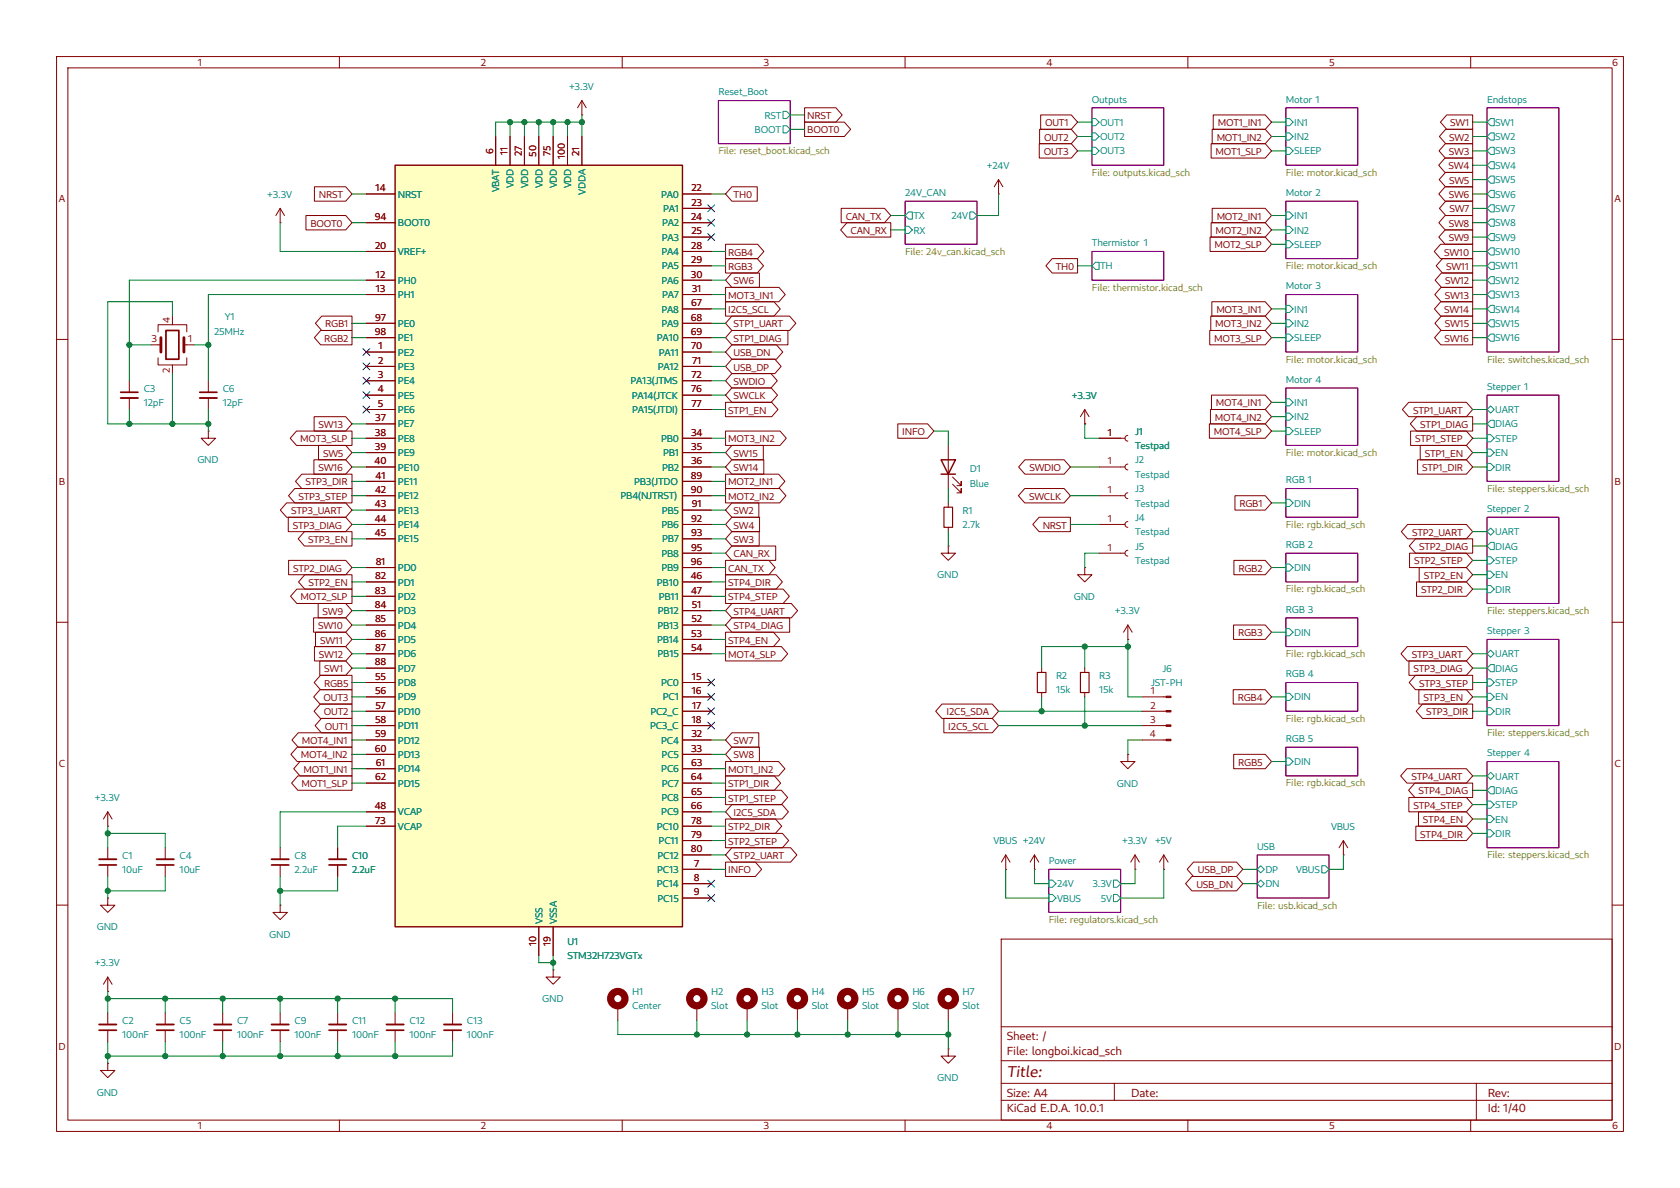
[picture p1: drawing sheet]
<svg xmlns="http://www.w3.org/2000/svg" width="297mm" height="210mm" viewBox="0 0 297 210" stroke-linecap="round" stroke-linejoin="round" font-family="sans-serif">
<g fill="none" stroke="#840000" stroke-width=".18">
<path d="M10 10h277v190h-277zM12 12h273v186h-273zM60 10v2M102.9 17.8l-.8 1.3M102.9 17.8l.7 1.3M102.9 17.8v2.5M110 10v2M160 10v2M210 10v2M260 10v2M49.5 39.4h.1M49.5 36.8v2.6"/>
<path d="M49.5 36.8l-.7 1.3M49.5 36.8l.8 1.3M102.9 20.3h.1M176.5 34.3h.1M176.5 31.8l-.7 1.2M176.5 31.8l.8 1.2M176.5 31.8v2.5M27.9 58.7v-1.3h5.1v1.3M30.5 55.9v1.5M10 60h2M22.9 67.3v2M22.9 70.4v2"/>
<path d="M26.7 61h1.7M27.9 63.2v1.3h5.1v-1.3M30.5 64.5v1.5M32.5 61h1.8M36.8 76.2v1.3h1.3l-1.3 1.2-1.2-1.2h1.2M36.8 76.2h.1M36.8 67.3v2M36.8 70.4v2M191.8 74.9h.1M191.8 72.4l-.8 1.3M191.8 72.4l.7 1.3M191.8 72.4v2.5"/>
<path d="M285 60h2M167.6 96.5v1.3h1.3l-1.3 1.3-1.2-1.3h1.2M167.6 96.5h.1M10 110h2M184.1 118.1v.8M285 110h2M184.1 122.4v.8M199.4 133.4v1.2h1.3l-1.3 1.3-1.3-1.3h1.3M199.4 133.4h.1M19 158.8v1.2h1.3l-1.3 1.3-1.2-1.3h1.2M19 158.8h.1M19 146.1h.1"/>
<path d="M19 143.5v2.6M19 149.9v2M19 152.9v2M19 143.5l-.7 1.3M19 143.5l.8 1.3M29.2 149.9v2M29.2 152.9v2M49.5 149.9v2M49.5 152.9v2M59.7 149.9v2M59.7 152.9v2M177.8 153.7h.1"/>
<path d="M177.8 151.1l-.8 1.3M177.8 151.1l.8 1.3M177.8 151.1v2.6M200.7 153.7h.1M200.7 151.1l-.8 1.3M200.7 151.1l.7 1.3M200.7 151.1v2.6M205.7 153.7h.1M205.7 151.1l-.7 1.3M205.7 151.1l.8 1.3M205.7 151.1v2.6M237.5 151.1h.1"/>
<path d="M237.5 148.6l-.8 1.3M237.5 148.6l.8 1.3M237.5 148.6v2.5M10 160h2M19 175.3h.1M19 172.7v2.6M19 179.1v2M19 172.7l-.7 1.3M19 172.7l.8 1.3M29.2 179.1v2M39.4 179.1v2M49.5 160v1.3h1.3l-1.3 1.3-1.2-1.3h1.2"/>
<path d="M49.5 160h.1M49.5 179.1v2M59.7 179.1v2M69.8 179.1v2M80 179.1v2M97.8 171.5v1.2h1.3l-1.3 1.3-1.3-1.3h1.3M97.8 171.5h.1M109.2 177.8v2.5M123.2 177.8v2.5M132.1 177.8v2.5M141 177.8v2.5M149.9 177.8v2.5"/>
<path d="M158.7 177.8v2.5M167.6 177.8v2.5M177 166h108v32h-108zM285 160h2M19 188v1.2h1.3l-1.3 1.3-1.2-1.3h1.2M19 188h.1M19 182.1v2.1M29.2 182.1v2.1M39.4 182.1v2.1M49.5 182.1v2.1M59.7 182.1v2.1M60 198v2"/>
<path d="M69.8 182.1v2.1M80 182.1v2.1M110 198v2M160 198v2M167.6 185.4v1.3h1.3l-1.3 1.3-1.2-1.3h1.2M167.6 185.4h.1M177 194.5h108M177 191.5h108M177 187.5h108M177 181.5h108M197 191.5v3M210 198v2"/>
<path d="M260 198v2M261 191.5v6.5"/>
</g>
<g fill="none" stroke="#840084" stroke-width=".18">
<path d="M127 17.8h12.7v7.6h-12.7zM193 19.1h12.7v10.1h-12.7zM227.3 19.1h12.7v10.1h-12.7zM262.9 19.1h12.7v43.1h-12.7zM160 35.6h12.7v7.6h-12.7zM227.3 35.6h12.7v10.1h-12.7zM193 44.5h12.7v5h-12.7zM227.3 52.1h12.7v10.1h-12.7zM227.3 68.6h12.7v10.1h-12.7zM262.9 69.9h12.7v15.2h-12.7zM227.3 86.4h12.7v5h-12.7zM227.3 97.8h12.7v5.1h-12.7z"/>
<path d="M262.9 91.4h12.7v15.3h-12.7zM227.3 109.2h12.7v5.1h-12.7zM262.9 113h12.7v15.3h-12.7zM227.3 120.7h12.7v5h-12.7zM227.3 132.1h12.7v5.1h-12.7zM262.9 134.6h12.7v15.3h-12.7zM185.4 153.7h12.7v7.6h-12.7zM222.2 151.1h12.7v7.7h-12.7z"/>
</g>
<g fill="none" stroke="#008484" stroke-width=".18">
<path d="M138.4 19.7h.7l.6 .6-.6 .7h-.7zM138.4 22.2h.7l.6 .7-.6 .6h-.7zM160.7 37.5h.6v1.2h-.6l-.7-.6zM171.4 37.5h.7l.6 .6-.6 .6h-.7zM193 21h.7l.6 .6-.6 .6h-.7zM193 23.5h.7l.6 .6-.6 .7h-.7zM193 26h.7l.6 .7-.6 .6h-.7zM227.3 37.5h.7l.6 .6-.6 .6h-.7zM227.3 21h.7l.6 .6-.6 .6h-.7zM227.3 23.5h.7l.6 .6-.6 .7h-.7zM227.3 26h.7l.6 .7-.6 .6h-.7zM263.5 21h.7v1.2h-.7l-.6-.6z"/>
<path d="M263.5 31.1h.7v1.3h-.7l-.6-.6zM263.5 28.6h.7v1.2h-.7l-.6-.6zM263.5 33.7h.7v1.2h-.7l-.6-.6zM263.5 38.7h.7v1.3h-.7l-.6-.6zM263.5 36.2h.7v1.3h-.7l-.6-.7zM263.5 23.5h.7v1.3h-.7l-.6-.7zM263.5 26h.7v1.3h-.7l-.6-.6zM160 40h.7l.6 .6-.6 .7h-.7zM193.7 46.4h.6v1.2h-.6l-.7-.6zM227.3 40h.7l.6 .6-.6 .7h-.7zM227.3 42.5h.7l.6 .7-.6 .6h-.7zM227.3 54h.7l.6 .6-.6 .6h-.7z"/>
<path d="M227.3 56.5h.7l.6 .7-.6 .6h-.7zM227.3 59.1h.7l.6 .6-.6 .6h-.7zM263.5 46.4h.7v1.2h-.7l-.6-.6zM263.5 43.8h.7v1.3h-.7l-.6-.6zM263.5 48.9h.7v1.3h-.7l-.6-.7zM263.5 41.3h.7v1.2h-.7l-.6-.6zM263.5 54h.7v1.2h-.7l-.6-.6zM263.5 56.5h.7v1.3h-.7l-.6-.6zM263.5 51.4h.7v1.3h-.7l-.6-.6zM263.5 59.1h.7v1.2h-.7l-.6-.6zM227.3 70.5h.7l.6 .6-.6 .7h-.7zM227.3 73h.7l.6 .7-.6 .6h-.7z"/>
<path d="M227.3 75.6h.7l.6 .6-.6 .6h-.7zM262.9 72.4l.6-.6 .7 .6-.7 .6zM262.9 76.8h.6l.7 .7-.7 .6h-.6zM262.9 79.4h.6l.7 .6-.7 .6h-.6zM263.5 74.3h.7v1.3h-.7l-.6-.7zM227.3 88.3h.7l.6 .6-.6 .6h-.7zM227.3 99.7h.7l.6 .6-.6 .7h-.7zM262.9 81.9h.6l.7 .7-.7 .6h-.6zM262.9 94l.6-.7 .7 .7-.7 .6zM262.9 98.4h.6l.7 .7-.7 .6h-.6zM263.5 95.9h.7v1.3h-.7l-.6-.7zM227.3 111.1h.7l.6 .7-.6 .6h-.7z"/>
<path d="M262.9 101h.6l.7 .6-.7 .6h-.6zM262.9 103.5h.6l.7 .6-.7 .7h-.6zM262.9 115.6l.6-.7 .7 .7-.7 .6zM263.5 117.5h.7v1.2h-.7l-.6-.6zM227.3 122.6h.7l.6 .6-.6 .6h-.7zM227.3 134h.7l.6 .6-.6 .7h-.7zM262.9 120h.6l.7 .7-.7 .6h-.6zM262.9 122.6h.6l.7 .6-.7 .6h-.6zM262.9 125.1h.6l.7 .6-.7 .7h-.6zM262.9 137.2l.6-.7 .7 .7-.7 .6zM263.5 139.1h.7v1.2h-.7l-.6-.6zM185.4 155.6h.7l.6 .6-.6 .6h-.7z"/>
<path d="M185.4 158.1h.7l.6 .7-.6 .6h-.7zM196.8 155.6h.7l.6 .6-.6 .6h-.7zM196.8 158.1h.7l.6 .7-.6 .6h-.7zM222.2 156.2l.7-.6 .6 .6-.6 .6zM222.2 153.7l.7-.7 .6 .7-.6 .6zM233.7 153h.6l.6 .7-.6 .6h-.6zM262.9 141.6h.6l.7 .6-.7 .7h-.6zM262.9 144.1h.6l.7 .7-.7 .6h-.6zM262.9 146.7h.6l.7 .6-.7 .7h-.6z"/>
</g>
<path d="M183.4 118.9h1.5v3.5h-1.5z" fill="none" stroke="#840000" stroke-width=".2"/>
<g fill="none" stroke="#840000" stroke-width=".3">
<path d="M29.3 58.4h2.3v5.1h-2.3zM21.3 69.3h3.1M35.3 69.3h3.1M17.5 152.9h3.1M27.7 152.9h3M48 152.9h3.1M58.2 152.9h3M17.5 182.1h3.1M27.7 182.1h3M37.8 182.1h3.1M48 182.1h3.1M58.2 182.1h3"/>
<path d="M68.3 182.1h3.1M78.5 182.1h3"/>
</g>
<g fill="none" stroke="#840000" stroke-width=".33">
<path d="M21.3 70.4h3.1M35.3 70.4h3.1M17.5 151.9h3.1M27.7 151.9h3M48 151.9h3.1M58.2 151.9h3M17.5 181.1h3.1M27.7 181.1h3M37.8 181.1h3.1M48 181.1h3.1M58.2 181.1h3M68.3 181.1h3.1"/>
<path d="M78.5 181.1h3"/>
</g>
<g fill="none" stroke="#840000" stroke-width="1.3">
<circle cx="109.2" cy="176.5" r="1.27"/>
<circle cx="123.2" cy="176.5" r="1.27"/>
<circle cx="132.1" cy="176.5" r="1.27"/>
<circle cx="141" cy="176.5" r="1.27"/>
<circle cx="149.9" cy="176.5" r="1.27"/>
<circle cx="158.7" cy="176.5" r="1.27"/>
<circle cx="167.6" cy="176.5" r="1.27"/>
</g>
<path d="M28.4 59.7v2.5M32.5 59.7v2.5" fill="none" stroke="#840000" stroke-width=".51"/>
<path d="M69.8 29.2h50.8v134.6h-50.8z" fill="#ffffc2"/>
<path d="M69.8 29.2h50.8v134.6h-50.8zM166.4 81.3h2.5l-1.3 2.5zM166.4 83.8h2.5" fill="none" stroke="#840000" stroke-width=".25"/>
<g fill="none" stroke="#840000" stroke-width=".18">
<path d="M142.2 19h5.6l1.1 1.3-1.1 1.3h-5.6zM54.1 38.1h7l1.1 1.3-1.1 1.2h-7zM55.6 33h5.5l1.1 1.3-1.1 1.3h-5.5zM64.8 34.3h5M64.8 39.4h5M87.6 24.1v5.1M90.2 24.1v5.1M92.7 24.1v5.1M95.2 24.1v5.1M97.8 24.1v5.1M100.3 24.1v5.1M102.9 24.1v5.1"/>
<path d="M120.6 34.3h5.1M120.6 36.8h5.1M120.6 39.4h5.1M129.4 33h4.5v2.6h-4.5l-1.1-1.3zM142.2 21.6h7.1l1.1 1.3-1.1 1.2h-7.1zM148.7 36.8h7.7l1.1 1.3-1.1 1.3h-7.7zM149.7 39.4h7.8v2.5h-7.8l-1.1-1.3zM183.7 25.4h5.7l1.1 1.3-1.1 1.2h-5.7zM183.8 22.9h5.6l1.1 1.2-1.1 1.3h-5.6zM184 20.3h5.4l1.1 1.3-1.1 1.3h-5.4zM214.1 39.4h9.6l1.1 1.2-1.1 1.3h-9.6zM214.1 25.4h9.6l1.1 1.3-1.1 1.2h-9.6z"/>
<path d="M214.3 36.8h9.4l1.1 1.3-1.1 1.3h-9.4zM214.3 22.9h9.4l1.1 1.2-1.1 1.3h-9.4zM214.5 20.3h9.2l1.1 1.3-1.1 1.3h-9.2zM255.5 27.9h4.8v2.6h-4.8l-1.2-1.3zM255.5 33h4.8v2.6h-4.8l-1.1-1.3zM255.5 38.1h4.8v2.5h-4.8l-1.1-1.2zM255.5 25.4h4.8v2.5h-4.8l-1.1-1.2zM255.5 30.5h4.8v2.5h-4.8l-1.1-1.2zM255.6 22.9h4.7v2.5h-4.7l-1.1-1.3zM255.6 35.6h4.7v2.5h-4.7l-1.1-1.3zM255.8 20.3h4.5v2.6h-4.5l-1.1-1.3zM56.7 58.4h5.5v2.6h-5.5l-1.1-1.3z"/>
<path d="M56.9 55.9h5.3v2.5h-5.3l-1.1-1.2zM64.8 49.5h5M64.8 52.1h5M64.8 44.5h5M64.8 57.2h5M64.8 59.7h5M120.6 49.5h5.1M120.6 52.1h5.1M120.6 44.5h5.1M120.6 41.9h5.1M120.6 47h5.1M120.6 54.6h5.1"/>
<path d="M120.6 57.2h5.1M120.6 59.7h5.1M128.3 53.3h8.5l1.1 1.3-1.1 1.3h-8.5zM128.3 50.8h9.4l1.1 1.3-1.1 1.2h-9.4zM128.3 45.7h5.6l1.1 1.3-1.1 1.3h-5.6zM128.3 43.2h5.6l1.1 1.3-1.1 1.2h-5.6zM129.4 58.4h9.9v2.6h-9.9l-1.1-1.3zM129.4 55.9h10.2l1.1 1.3-1.1 1.2h-10.2l-1.1-1.2zM129.4 48.3h4.9v2.5h-4.9l-1.1-1.3zM186 45.7h4.5v2.6h-4.5l-1.1-1.3zM213.9 58.4h9.8l1.1 1.3-1.1 1.3h-9.8zM213.9 41.9h9.8l1.1 1.3-1.1 1.3h-9.8z"/>
<path d="M214.1 55.9h9.6l1.1 1.3-1.1 1.2h-9.6zM214.2 53.3h9.5l1.1 1.3-1.1 1.3h-9.5zM254.7 43.2h5.6v2.5h-5.6l-1.1-1.2zM254.7 53.3h5.6v2.6h-5.6l-1.1-1.3zM254.7 58.4h5.6v2.6h-5.6l-1.1-1.3zM254.8 50.8h5.5v2.5h-5.5l-1.1-1.2zM254.8 55.9h5.5v2.5h-5.5l-1.1-1.2zM254.8 48.3h5.5v2.5h-5.5l-1.1-1.3zM255 45.7h5.3v2.6h-5.3l-1.1-1.3zM255.5 40.6h4.8v2.6h-4.8l-1.1-1.3zM52.4 76.2h9.8v2.5h-9.8l-1.1-1.2zM55.5 73.7h5.6l1.1 1.2-1.1 1.3h-5.6z"/>
<path d="M56.3 78.7h4.8l1.1 1.3-1.1 1.3h-4.8zM64.8 62.2h5M64.8 64.8h5M64.8 67.3h5M64.8 69.9h5M64.8 72.4h5M64.8 77.5h5M64.8 74.9h5M120.6 62.2h5.1M120.6 64.8h5.1M120.6 67.3h5.1M120.6 69.9h5.1"/>
<path d="M120.6 72.4h5.1M120.6 77.5h5.1M128.3 71.1h8.1l1.1 1.3-1.1 1.3h-8.1zM128.3 76.2h9.6l1.1 1.3-1.1 1.2h-9.6zM129.4 61h7.9l1.1 1.2-1.1 1.3h-7.9l-1.1-1.3zM129.4 63.5h7.6l1.1 1.3-1.1 1.2h-7.6l-1.1-1.2zM129.4 78.7h5.5v2.6h-5.5l-1.1-1.3zM129.4 66h6.9l1.1 1.3-1.1 1.3h-6.9l-1.1-1.3zM129.4 68.6h6.9l1.2 1.3-1.2 1.2h-6.9l-1.1-1.2zM158.7 74.9h5.3l1.1 1.3-1.1 1.3h-5.3zM167.6 78.7v7.7M191.8 74.9h.1"/>
<path d="M194.3 77.5h4.6M199.4 77l-.4 .1-.1 .4 .1 .3 .4 .2M213.8 74.9h9.9l1.1 1.3-1.1 1.3h-9.9zM214 72.4h9.7l1.1 1.3-1.1 1.2h-9.7zM214.2 69.8h9.5l1.1 1.3-1.1 1.3h-9.5zM249 71.1h10.2l1.1 1.3-1.1 1.3h-10.2l-1.1-1.3zM249.4 76.2h9.8l1.1 1.3-1.1 1.2h-9.8zM250.4 73.7h9.9v2.5h-9.9l-1.1-1.3zM251.1 78.7h8.1l1.1 1.3-1.1 1.3h-8.1zM50.7 88.9h10.4l1.1 1.3-1.1 1.2h-10.4l-1.1-1.2zM51 91.4h10.1l1.1 1.3-1.1 1.3h-10.1zM51 99.1h10.1l1.1 1.2-1.1 1.3h-10.1z"/>
<path d="M52.1 86.4h10.1v2.5h-10.1l-1.1-1.3zM53.4 83.8h8.8v2.6h-8.8l-1.2-1.3zM53.8 94h8.4v2.5h-8.4l-1.1-1.2zM55.5 81.3h5.6l1.1 1.3-1.1 1.2h-5.6zM64.8 80h5M64.8 82.6h5M64.8 85.1h5M64.8 87.6h5M64.8 90.2h5M64.8 92.7h5M64.8 95.3h5M120.6 80h5.1"/>
<path d="M120.6 82.6h5.1M120.6 85.1h5.1M120.6 87.6h5.1M120.6 90.2h5.1M120.6 92.7h5.1M120.6 95.3h5.1M120.6 97.8h5.1M128.3 83.8h9.3l1.2 1.3-1.2 1.3h-9.3zM128.3 99.1h7.6l1.1 1.2-1.1 1.3h-7.6zM128.3 86.4h9.5l1.1 1.2-1.1 1.3h-9.5zM129.4 81.3h5.6v2.5h-5.6l-1.1-1.2zM129.4 94h4.8v2.5h-4.8l-1.1-1.2z"/>
<path d="M129.4 91.4h4.9v2.6h-4.9l-1.1-1.3zM129.4 96.5h7.7v2.6h-7.7l-1.1-1.3zM129.4 88.9h4.8v2.5h-4.8l-1.1-1.2zM167.6 88.9v.8M167.6 93.2v.8M168.4 85.6l1.5 1.5v-.7v.7h-.7M168.4 84.3l1.5 1.6v-.8v.8h-.7M181.2 86.4h6.9l1.1 1.2-1.1 1.3h-6.9l-1.2-1.3zM181.2 81.3h6.9l1.1 1.3-1.1 1.2h-6.9l-1.1-1.2zM183.7 91.4h5.5v2.6h-5.5l-1.1-1.3zM194.3 82.6h4.6M194.3 87.6h4.6"/>
<path d="M194.3 92.7h4.6M194.3 97.8h4.6M199.4 82l-.4 .2-.1 .4 .1 .3 .4 .2M199.4 92.2l-.4 .2-.1 .3 .1 .4 .4 .1M199.4 87.1l-.4 .2-.1 .3 .1 .4 .4 .1M199.4 97.3l-.4 .1-.1 .4 .1 .3 .4 .2M218.1 99.1h5.6l1.1 1.2-1.1 1.3h-5.6zM218.3 87.6h5.4l1.1 1.3-1.1 1.3h-5.4zM248.8 92.7h10.4l1.1 1.3-1.1 1.3h-10.4l-1.1-1.3zM249.2 97.8h10l1.1 1.3-1.1 1.2h-10zM250.3 95.2h10v2.6h-10l-1.2-1.3zM250.6 81.3h8.6l1.1 1.3-1.1 1.2h-8.6z"/>
<path d="M52.5 104.1h9.7v2.6h-9.7l-1.1-1.3zM53.9 101.6h8.3v2.5h-8.3l-1.1-1.2zM55.4 109.2h5.7l1.1 1.3-1.1 1.3h-5.7zM55.6 114.3h5.5l1.1 1.3-1.1 1.2h-5.5zM55.8 111.8h5.3l1.1 1.2-1.1 1.3h-5.3zM56.2 106.7h4.9l1.1 1.3-1.1 1.2h-4.9zM56.5 116.8h4.6l1.1 1.3-1.1 1.3h-4.6zM56.7 119.4h5.5v2.5h-5.5l-1.2-1.2zM64.8 102.9h5M64.8 105.4h5M64.8 108h5M64.8 110.5h5"/>
<path d="M64.8 113h5M64.8 115.6h5M64.8 100.3h5M64.8 118.1h5M120.6 102.9h5.1M120.6 105.4h5.1M120.6 108h5.1M120.6 110.5h5.1M120.6 113h5.1M120.6 115.6h5.1M120.6 100.3h5.1M128.3 111.8h8.4l1.1 1.2-1.1 1.3h-8.4z"/>
<path d="M128.3 114.3h9.8l1.2 1.3-1.2 1.2h-9.8zM128.3 101.6h8.9l1.1 1.3-1.1 1.2h-8.9zM128.3 104.1h10.1l1.2 1.3-1.2 1.3h-10.1zM129.4 106.7h10.5l1.1 1.3-1.1 1.2h-10.5l-1.1-1.2zM129.4 109.2h10.2v2.6h-10.2l-1.1-1.3zM191.8 100.3v1.3h1.2l-1.2 1.3-1.3-1.3h1.3M191.8 100.3h.1M191.8 118.1v.8M199.4 113h.1M199.4 110.5l-.8 1.3M199.4 110.5l.8 1.3M199.4 110.5v2.5"/>
<path d="M218.1 110.5h5.6l1.1 1.3-1.1 1.2h-5.6zM248.8 114.3h10.4l1.1 1.3-1.1 1.2h-10.4l-1.1-1.2zM249.1 116.8h10.1l1.1 1.3-1.1 1.3h-10.1zM250.2 119.4h10.1v2.5h-10.1l-1.1-1.2zM250.4 102.9h8.8l1.1 1.2-1.1 1.3h-8.8zM250.9 100.3h8.3l1.1 1.3-1.1 1.3h-8.3zM52.5 132.1h9.7v2.5h-9.7l-1.1-1.2zM52.7 137.2h9.5v2.5h-9.5l-1.1-1.3zM52.7 129.5h9.5v2.6h-9.5l-1.1-1.3zM53 134.6h9.2v2.6h-9.2l-1.1-1.3zM56.6 121.9h5.6v2.6h-5.6l-1.1-1.3zM56.6 124.5h5.6v2.5h-5.6l-1.1-1.3z"/>
<path d="M56.8 127h5.4v2.5h-5.4l-1.1-1.2zM64.8 120.7h5M64.8 123.2h5M64.8 125.7h5M64.8 128.3h5M64.8 130.8h5M64.8 133.4h5M64.8 135.9h5M64.8 138.4h5M120.6 120.7h5.1M120.6 123.2h5.1M120.6 125.7h5.1"/>
<path d="M120.6 128.3h5.1M120.6 130.8h5.1M120.6 133.4h5.1M120.6 135.9h5.1M120.6 138.4h5.1M128.3 137.2h8.6l1.1 1.2-1.1 1.3h-8.6zM128.3 134.6h9.3l1.2 1.3-1.2 1.3h-9.3zM128.3 139.7h9.8l1.1 1.3-1.1 1.2h-9.8zM129.4 129.5h4.7v2.6h-4.7l-1.1-1.3zM129.4 132.1h4.8v2.5h-4.8l-1.1-1.2zM166.5 124.5h8.9l1.1 1.2-1.1 1.3h-8.9l-1.1-1.3zM166.9 127h8.5l1.1 1.3-1.1 1.2h-8.5z"/>
<path d="M191.8 122.4v.8M201.9 123.2h4.2M201.9 125.7h4.2M201.9 128.3h4.2M201.9 130.8h4.2M218 121.9h5.7l1.1 1.3-1.1 1.3h-5.7zM218.1 133.3h5.6l1.1 1.3-1.1 1.3h-5.6zM248.7 135.9h10.5l1.1 1.3-1.1 1.2h-10.5l-1.1-1.2zM250.1 138.4h10.2v2.6h-10.2l-1.1-1.3zM250.8 121.9h8.4l1.1 1.3-1.1 1.3h-8.4zM251.5 124.5h8.8v2.5h-8.8l-1.1-1.3zM59.7 149.9v2"/>
<path d="M59.7 152.9v2M64.8 143.5h5M64.8 146.1h5M120.6 153.7h5.1M120.6 156.2h5.1M120.6 158.8h5.1M120.6 143.5h5.1M120.6 141h5.1M120.6 146.1h5.1M120.6 148.6h5.1M120.6 151.1h5.1M128.3 147.3h10l1.1 1.3-1.1 1.3h-10z"/>
<path d="M128.3 144.8h8.8l1.1 1.3-1.1 1.2h-8.8zM128.3 152.4h5.2l1.2 1.3-1.2 1.2h-5.2zM129.4 142.2h8.9l1.1 1.3-1.1 1.3h-8.9l-1.1-1.3zM129.4 149.9h10.4l1.1 1.2-1.1 1.3h-10.4l-1.1-1.3zM182.9 153.7h.1M182.9 151.1l-.8 1.3M182.9 151.1l.7 1.3M182.9 151.1v2.6M210.7 154.9h7.9l1.1 1.3-1.1 1.3h-7.9l-1.1-1.3zM211 152.4h7.6l1.1 1.3-1.1 1.2h-7.6l-1.1-1.2zM249.1 141h10.1l1.1 1.2-1.1 1.3h-10.1zM250.3 146h8.9l1.1 1.3-1.1 1.3h-8.9z"/>
<path d="M250.8 143.5h8.4l1.1 1.3-1.1 1.3h-8.4zM95.2 163.8v5.1M97.8 163.8v5.1"/>
</g>
<path d="M166.9 89.7h1.5v3.5h-1.5zM191 118.9h1.5v3.5h-1.5z" fill="none" stroke="#840000" stroke-width=".2"/>
<g fill="#840000" stroke="#840000" stroke-width=".18">
<path d="M206.1 123.1h.9v.2h-.9z"/>
<path d="M206.1 125.6h.9v.3h-.9z"/>
<path d="M206.1 128.1h.9v.3h-.9z"/>
<path d="M206.1 130.7h.9v.2h-.9z"/>
</g>
<g fill="none" stroke="#008400" stroke-width=".18">
<path d="M49.5 39.4v5.1h15.3M62.2 39.4h2.6M62.2 34.3h2.6M90.2 21.6v2.5M92.7 21.6v2.5M95.2 21.6v2.5M97.8 21.6v2.5M100.3 21.6v2.5M102.9 21.6h-15.3v2.5M102.9 20.3v3.8M125.7 34.3h2.6M139.7 22.9h2.5"/>
<path d="M139.7 20.3h2.5M157.5 38.1h2.5M176.5 34.3v3.8h-3.8M190.5 26.7h2.5M190.5 21.6h2.5M190.5 24.1h2.5M224.8 26.7h2.5M224.8 21.6h2.5M224.8 24.1h2.5M224.8 38.1h2.5M260.3 26.7h2.6M260.3 21.6h2.6"/>
<path d="M260.3 24.1h2.6M260.3 39.4h2.6M260.3 29.2h2.6M260.3 31.8h2.6M260.3 34.3h2.6M260.3 36.8h2.6M30.5 55.9v-2.6h-11.5v21.6h17.8M62.2 57.2h2.6M62.2 59.7h2.6M64.8 52.1h-28v15.2M64.8 49.5h-41.9v17.8M125.7 44.5h2.6"/>
<path d="M125.7 57.2h2.6M125.7 54.6h2.6M125.7 52.1h2.6M125.7 59.7h2.6M125.7 47h2.6M125.7 49.5h2.6M157.5 40.6h2.5M190.5 47h2.5M224.8 57.2h2.5M224.8 54.6h2.5M224.8 59.7h2.5M224.8 43.2h2.5"/>
<path d="M224.8 40.6h2.5M260.3 41.9h2.6M260.3 44.5h2.6M260.3 57.2h2.6M260.3 54.6h2.6M260.3 52.1h2.6M260.3 59.7h2.6M260.3 47h2.6M260.3 49.5h2.6M22.9 61h3.8M22.9 72.4v2.5M30.5 66v8.9"/>
<path d="M34.3 61h2.5M36.8 72.4v3.8M62.2 77.5h2.6M62.2 74.9h2.6M125.7 77.5h2.6M125.7 67.3h2.6M125.7 72.4h2.6M125.7 64.8h2.6M125.7 62.2h2.6M125.7 69.9h2.6M165.1 76.2h2.5v2.5M191.8 74.9v2.6h2.5"/>
<path d="M224.8 71.1h2.5M224.8 76.2h2.5M224.8 73.7h2.5M260.3 77.5h2.6M260.3 72.4h2.6M260.3 74.9h2.6M62.2 87.6h2.6M62.2 82.6h2.6M62.2 90.2h2.6M62.2 92.7h2.6M62.2 85.1h2.6M62.2 95.3h2.6"/>
<path d="M62.2 80h2.6M125.7 87.6h2.6M125.7 82.6h2.6M125.7 90.2h2.6M125.7 97.8h2.6M125.7 92.7h2.6M125.7 85.1h2.6M125.7 95.3h2.6M125.7 80h2.6M167.6 86.4v2.5M167.6 94v2.5M189.2 87.6h5.1"/>
<path d="M189.2 82.6h5.1M189.2 92.7h5.1M194.3 97.8h-2.5v2.5M224.8 88.9h2.5M260.3 82.6h2.6M260.3 80h2.6M260.3 99.1h2.6M260.3 96.5h2.6M260.3 94h2.6M62.2 100.3h2.6M62.2 110.5h2.6M62.2 102.9h2.6"/>
<path d="M62.2 113h2.6M62.2 108h2.6M62.2 105.4h2.6M62.2 115.6h2.6M62.2 118.1h2.6M125.7 100.3h2.6M125.7 110.5h2.6M125.7 102.9h2.6M125.7 113h2.6M125.7 108h2.6M125.7 105.4h2.6M125.7 115.6h2.6"/>
<path d="M191.8 114.3v3.8M199.4 114.3h-15.3v3.8M199.4 113v10.2h2.5M224.8 100.3h2.5M224.8 111.8h2.5M260.3 104.1h2.6M260.3 101.6h2.6M260.3 115.6h2.6M260.3 118.1h2.6M62.2 135.9h2.6M62.2 125.7h2.6M62.2 123.2h2.6"/>
<path d="M62.2 128.3h2.6M62.2 130.8h2.6M62.2 120.7h2.6M62.2 138.4h2.6M62.2 133.4h2.6M125.7 135.9h2.6M125.7 130.8h2.6M125.7 138.4h2.6M125.7 133.4h2.6M176.5 125.7h25.4M176.5 128.3h25.4M184.1 123.2v2.5"/>
<path d="M191.8 123.2v5.1M201.9 130.8h-2.5v2.6M224.8 123.2h2.5M224.8 134.6h2.5M260.3 125.7h2.6M260.3 123.2h2.6M260.3 120.7h2.6M260.3 137.2h2.6M260.3 139.7h2.6M19 147.3h10.2v2.6M19 146.1v3.8M19 154.9v3.9"/>
<path d="M29.2 154.9v2.6h-10.2M49.5 154.9v5.1M59.7 154.9v2.6h-10.2M64.8 143.5h-15.3v6.4M64.8 146.1h-5.1v3.8M125.7 151.1h2.6M125.7 153.7h2.6M125.7 146.1h2.6M125.7 148.6h2.6M125.7 143.5h2.6M125.7 141h2.6M177.8 153.7v5.1h7.6"/>
<path d="M182.9 153.7v2.5h2.5M200.7 153.7v2.5h-2.6M205.7 153.7v5.1h-7.6M219.7 153.7h2.5M219.7 156.2h2.5M237.5 151.1v2.6h-2.6M260.3 144.8h2.6M260.3 142.2h2.6M260.3 147.3h2.6M19 175.3v3.8M19 176.5h61v2.6M29.2 176.5v2.6"/>
<path d="M39.4 176.5v2.6M49.5 176.5v2.6M59.7 176.5v2.6M69.8 176.5v2.6M95.2 168.9v1.3h2.6M97.8 168.9v2.6M19 184.2v3.8M29.2 184.2v2.5M39.4 184.2v2.5M49.5 184.2v2.5M59.7 184.2v2.5M69.8 184.2v2.5"/>
<path d="M80 184.2v2.5h-61M109.2 180.3v2.6h58.4M123.2 180.3v2.6M132.1 180.3v2.6M141 180.3v2.6M149.9 180.3v2.6M158.7 180.3v2.6M167.6 180.3v5.1"/>
</g>
<g fill="none" stroke="#000084" stroke-width=".18">
<path d="M125.1 36.2l1.2 1.2M125.1 38.8l1.2 1.2M126.3 36.2l-1.2 1.2M126.3 38.8l-1.2 1.2M125.1 41.3l1.2 1.2M126.3 41.3l-1.2 1.2M64.2 66.7l1.2 1.2M64.2 69.2l1.2 1.3M64.2 71.8l1.2 1.2M64.2 61.6l1.2 1.2M64.2 64.2l1.2 1.2M65.4 66.7l-1.2 1.2"/>
<path d="M65.4 69.2l-1.2 1.3M65.4 71.8l-1.2 1.2M65.4 61.6l-1.2 1.2M65.4 64.2l-1.2 1.2M125.1 125.1l1.2 1.2M125.1 122.6l1.2 1.2M125.1 127.7l1.2 1.2M125.1 120l1.2 1.3M126.3 125.1l-1.2 1.2M126.3 122.6l-1.2 1.2M126.3 127.7l-1.2 1.2M126.3 120l-1.2 1.3"/>
<path d="M125.1 158.1l1.2 1.3M125.1 155.6l1.2 1.2M126.3 158.1l-1.2 1.3M126.3 155.6l-1.2 1.2"/>
</g>
<g fill="#008400" stroke="#008400" stroke-width=".18">
<circle cx="199.4" cy="114.3" r=".46"/>
<circle cx="191.8" cy="114.3" r=".46"/>
<circle cx="191.8" cy="128.3" r=".46"/>
<circle cx="158.7" cy="182.9" r=".46"/>
<circle cx="167.6" cy="182.9" r=".46"/>
<circle cx="141" cy="182.9" r=".46"/>
<circle cx="149.9" cy="182.9" r=".46"/>
<circle cx="184.1" cy="125.7" r=".46"/>
<circle cx="36.8" cy="74.9" r=".46"/>
<circle cx="22.9" cy="61" r=".46"/>
<circle cx="30.5" cy="74.9" r=".46"/>
<circle cx="22.9" cy="74.9" r=".46"/>
<circle cx="36.8" cy="61" r=".46"/>
<circle cx="19" cy="157.5" r=".46"/>
<circle cx="19" cy="147.3" r=".46"/>
<circle cx="95.2" cy="21.6" r=".46"/>
<circle cx="102.9" cy="21.6" r=".46"/>
<circle cx="100.3" cy="21.6" r=".46"/>
<circle cx="90.2" cy="21.6" r=".46"/>
<circle cx="92.7" cy="21.6" r=".46"/>
<circle cx="97.8" cy="21.6" r=".46"/>
<circle cx="69.8" cy="186.7" r=".46"/>
<circle cx="69.8" cy="176.5" r=".46"/>
<circle cx="59.7" cy="186.7" r=".46"/>
<circle cx="59.7" cy="176.5" r=".46"/>
<circle cx="49.5" cy="157.5" r=".46"/>
<circle cx="123.2" cy="182.9" r=".46"/>
<circle cx="97.8" cy="170.2" r=".46"/>
<circle cx="132.1" cy="182.9" r=".46"/>
<circle cx="49.5" cy="176.5" r=".46"/>
<circle cx="39.4" cy="186.7" r=".46"/>
<circle cx="39.4" cy="176.5" r=".46"/>
<circle cx="19" cy="176.5" r=".46"/>
<circle cx="29.2" cy="176.5" r=".46"/>
<circle cx="19" cy="186.7" r=".46"/>
<circle cx="29.2" cy="186.7" r=".46"/>
<circle cx="49.5" cy="186.7" r=".46"/>
</g>
<text font-size="2.8" fill="#840000" x="178" y="190.3">Title:</text>
<g font-size="2.1" fill="#840000">
<text x="178" y="183.8">Sheet: /</text>
<text x="178" y="186.5">File: longboi.kicad_sch</text>
<text x="178" y="196.7">KiCad E.D.A. 10.0.1</text>
<text x="178" y="193.9">Size: A4</text>
<text x="200" y="193.9">Date:</text>
<text x="263" y="193.9">Rev:</text>
<text x="263" y="196.7">Id: 1/40</text>
</g>
<g font-size="1.8" fill="#840000">
<text x="35" y="11.7">1</text>
<text x="85" y="11.7">2</text>
<text x="135" y="11.7">3</text>
<text x="185" y="11.7">4</text>
<text x="235" y="11.7">5</text>
<text x="285" y="11.7">6</text>
<text x="142.7" y="23.6">BOOT0</text>
<text x="142.7" y="21">NRST</text>
<text x="184.8" y="22.3">OUT1</text>
<text x="215.3" y="22.3">MOT1_IN1</text>
<text x="256.4" y="22.3">SW1</text>
<text x="87.2" y="27.2" transform="rotate(-90 87.2 27.2)">6</text>
<text x="89.7" y="27.4" transform="rotate(-90 89.7 27.4)">11</text>
<text x="92.2" y="27.6" transform="rotate(-90 92.2 27.6)">27</text>
<text x="94.8" y="27.7" transform="rotate(-90 94.8 27.7)">50</text>
<text x="97.3" y="27.6" transform="rotate(-90 97.3 27.6)">75</text>
<text x="99.9" y="28.1" transform="rotate(-90 99.9 28.1)">100</text>
<text x="102.4" y="27.5" transform="rotate(-90 102.4 27.5)">21</text>
<text x="184.5" y="27.4">OUT3</text>
<text x="184.6" y="24.9">OUT2</text>
<text x="214.9" y="27.4">MOT1_SLP</text>
<text x="215.1" y="24.9">MOT1_IN2</text>
<text x="256.1" y="29.9">SW4</text>
<text x="256.2" y="27.4">SW3</text>
<text x="256.2" y="24.9">SW2</text>
<text x="10.4" y="35.7">A</text>
<text x="56.4" y="35">NRST</text>
<text x="66.4" y="33.8">14</text>
<text x="122.3" y="33.8">22</text>
<text x="129.7" y="35">TH0</text>
<text x="256.1" y="35">SW6</text>
<text x="256.2" y="32.5">SW5</text>
<text x="285.4" y="35.7">A</text>
<text x="54.9" y="40.1">BOOT0</text>
<text x="66.3" y="38.9">94</text>
<text x="122.2" y="38.9">24</text>
<text x="122.2" y="36.4">23</text>
<text x="122.2" y="41.4">25</text>
<text x="149.5" y="38.8">CAN_TX</text>
<text x="150.4" y="41.4">CAN_RX</text>
<text x="214.9" y="41.4">MOT2_IN2</text>
<text x="215.1" y="38.8">MOT2_IN1</text>
<text x="256.1" y="40.1">SW8</text>
<text x="256.2" y="37.6">SW7</text>
<text x="66.3" y="44">20</text>
<text x="122.2" y="46.5">29</text>
<text x="122.2" y="44">28</text>
<text x="128.7" y="47.7">RGB3</text>
<text x="128.7" y="45.2">RGB4</text>
<text x="186.6" y="47.7">TH0</text>
<text x="214.7" y="43.9">MOT2_SLP</text>
<text x="255.3" y="45.2">SW10</text>
<text x="255.6" y="47.7">SW11</text>
<text x="256.1" y="42.6">SW9</text>
<text x="66.4" y="51.6">13</text>
<text x="66.5" y="49.1">12</text>
<text x="122.1" y="49.1">30</text>
<text x="122.3" y="51.6">31</text>
<text x="128.7" y="52.8">MOT3_IN1</text>
<text x="129.7" y="50.3">SW6</text>
<text x="255.4" y="52.8">SW13</text>
<text x="255.5" y="50.3">SW12</text>
<text x="30" y="57" transform="rotate(-90 30 57)">4</text>
<text x="57.5" y="57.9">RGB1</text>
<text x="66.3" y="59.2">98</text>
<text x="66.3" y="56.7">97</text>
<text x="122.2" y="59.2">69</text>
<text x="122.2" y="56.7">68</text>
<text x="122.2" y="54.1">67</text>
<text x="128.7" y="55.3">I2C5_SCL</text>
<text x="129.7" y="57.9">STP1_UART</text>
<text x="214.8" y="57.9">MOT3_IN2</text>
<text x="215" y="55.3">MOT3_IN1</text>
<text x="255.3" y="55.3">SW14</text>
<text x="255.4" y="57.9">SW15</text>
<text x="26.8" y="60.5">3</text>
<text x="30" y="65.9" transform="rotate(-90 30 65.9)">2</text>
<text x="33.3" y="60.5">1</text>
<text x="57.3" y="60.4">RGB2</text>
<text x="66.8" y="64.3">2</text>
<text x="66.9" y="61.8">1</text>
<text x="122.2" y="61.8">70</text>
<text x="122.4" y="64.3">71</text>
<text x="129.7" y="63">USB_DN</text>
<text x="129.7" y="65.5">USB_DP</text>
<text x="129.7" y="60.4">STP1_DIAG</text>
<text x="214.7" y="60.4">MOT3_SLP</text>
<text x="255.4" y="60.4">SW16</text>
<text x="66.8" y="69.4">4</text>
<text x="66.8" y="66.8">3</text>
<text x="66.8" y="71.9">5</text>
<text x="122.2" y="69.4">76</text>
<text x="122.3" y="66.8">72</text>
<text x="122.3" y="71.9">77</text>
<text x="129.7" y="68">SWDIO</text>
<text x="129.7" y="70.6">SWCLK</text>
<text x="215" y="71.8">MOT4_IN1</text>
<text x="56.3" y="75.7">SW13</text>
<text x="66.3" y="77">38</text>
<text x="66.3" y="74.5">37</text>
<text x="122.2" y="77">34</text>
<text x="128.7" y="73.1">STP1_EN</text>
<text x="159.5" y="76.9">INFO</text>
<text x="195.8" y="77">1</text>
<text x="214.6" y="76.9">MOT4_SLP</text>
<text x="214.8" y="74.4">MOT4_IN2</text>
<text x="249.8" y="73.1">STP1_UART</text>
<text x="251.1" y="75.7">STP1_DIAG</text>
<text x="53.1" y="78.2">MOT3_SLP</text>
<text x="56.3" y="83.3">SW16</text>
<text x="57.1" y="80.7">SW5</text>
<text x="66.2" y="82.1">40</text>
<text x="66.3" y="79.5">39</text>
<text x="122.2" y="82.1">36</text>
<text x="122.2" y="79.5">35</text>
<text x="128.7" y="78.2">MOT3_IN2</text>
<text x="129.7" y="83.3">SW14</text>
<text x="129.7" y="80.7">SW15</text>
<text x="182" y="83.3">SWDIO</text>
<text x="195.8" y="82.1">1</text>
<text x="250.2" y="78.2">STP1_STEP</text>
<text x="251.4" y="83.3">STP1_DIR</text>
<text x="251.9" y="80.7">STP1_EN</text>
<text x="10.4" y="85.7">B</text>
<text x="52.8" y="88.4">STP3_STEP</text>
<text x="54" y="85.8">STP3_DIR</text>
<text x="66.3" y="89.7">43</text>
<text x="66.3" y="87.2">42</text>
<text x="66.4" y="84.6">41</text>
<text x="122.1" y="87.2">90</text>
<text x="122.2" y="84.6">89</text>
<text x="122.3" y="89.7">91</text>
<text x="128.7" y="85.8">MOT2_IN1</text>
<text x="128.7" y="88.4">MOT2_IN2</text>
<text x="181.9" y="88.4">SWCLK</text>
<text x="195.8" y="87.2">1</text>
<text x="219.1" y="89.6">RGB1</text>
<text x="285.4" y="85.7">B</text>
<text x="51.5" y="90.9">STP3_UART</text>
<text x="51.8" y="93.4">STP3_DIAG</text>
<text x="54.5" y="96">STP3_EN</text>
<text x="66.2" y="92.2">44</text>
<text x="66.3" y="94.8">45</text>
<text x="122.2" y="94.8">93</text>
<text x="122.2" y="92.2">92</text>
<text x="129.7" y="96">SW3</text>
<text x="129.7" y="93.4">SW4</text>
<text x="129.7" y="90.9">SW2</text>
<text x="184.3" y="93.4">NRST</text>
<text x="195.8" y="92.2">1</text>
<text x="249.6" y="94.7">STP2_UART</text>
<text x="51.8" y="101.1">STP2_DIAG</text>
<text x="66.4" y="99.9">81</text>
<text x="122.2" y="99.9">96</text>
<text x="122.2" y="97.3">95</text>
<text x="128.7" y="101.1">CAN_TX</text>
<text x="129.7" y="98.5">CAN_RX</text>
<text x="195.8" y="97.3">1</text>
<text x="218.9" y="101.1">RGB2</text>
<text x="250" y="99.8">STP2_STEP</text>
<text x="250.9" y="97.2">STP2_DIAG</text>
<text x="53.1" y="106.1">MOT2_SLP</text>
<text x="54.5" y="103.6">STP2_EN</text>
<text x="66.3" y="107.5">84</text>
<text x="66.3" y="104.9">83</text>
<text x="66.3" y="102.4">82</text>
<text x="122.1" y="102.4">46</text>
<text x="122.2" y="104.9">47</text>
<text x="122.3" y="107.5">51</text>
<text x="128.7" y="103.6">STP4_DIR</text>
<text x="128.7" y="106.1">STP4_STEP</text>
<text x="251.2" y="104.9">STP2_DIR</text>
<text x="251.7" y="102.3">STP2_EN</text>
<text x="56.2" y="111.2">SW10</text>
<text x="56.6" y="113.8">SW11</text>
<text x="57" y="108.7">SW9</text>
<text x="66.3" y="112.6">86</text>
<text x="66.3" y="110">85</text>
<text x="122.2" y="112.6">53</text>
<text x="122.2" y="110">52</text>
<text x="128.7" y="113.8">STP4_EN</text>
<text x="129.7" y="108.7">STP4_UART</text>
<text x="129.7" y="111.2">STP4_DIAG</text>
<text x="218.9" y="112.5">RGB3</text>
<text x="56.4" y="116.3">SW12</text>
<text x="57.3" y="118.8">SW1</text>
<text x="66.3" y="117.6">88</text>
<text x="66.3" y="115.1">87</text>
<text x="122.2" y="115.1">54</text>
<text x="128.7" y="116.3">MOT4_SLP</text>
<text x="249.6" y="116.3">STP3_UART</text>
<text x="249.9" y="118.8">STP3_DIAG</text>
<text x="57.2" y="123.9">OUT3</text>
<text x="57.3" y="121.4">RGB5</text>
<text x="66.3" y="122.7">56</text>
<text x="66.3" y="120.2">55</text>
<text x="66.4" y="125.3">57</text>
<text x="122.3" y="122.7">16</text>
<text x="122.3" y="120.2">15</text>
<text x="122.4" y="125.3">17</text>
<text x="203.4" y="125.3">2</text>
<text x="203.5" y="122.7">1</text>
<text x="218.8" y="123.9">RGB4</text>
<text x="250.9" y="121.4">STP3_STEP</text>
<text x="251.6" y="123.9">STP3_EN</text>
<text x="53.4" y="131.5">MOT4_IN1</text>
<text x="57.3" y="126.5">OUT2</text>
<text x="57.5" y="129">OUT1</text>
<text x="66.3" y="130.3">59</text>
<text x="66.3" y="127.8">58</text>
<text x="122.2" y="130.3">32</text>
<text x="122.3" y="127.8">18</text>
<text x="129.7" y="131.5">SW7</text>
<text x="167.3" y="126.5">I2C5_SDA</text>
<text x="167.7" y="129">I2C5_SCL</text>
<text x="203.3" y="130.3">4</text>
<text x="203.3" y="127.8">3</text>
<text x="252.1" y="126.5">STP3_DIR</text>
<text x="10.4" y="135.7">C</text>
<text x="53.2" y="134.1">MOT4_IN2</text>
<text x="53.7" y="136.6">MOT1_IN1</text>
<text x="66.2" y="132.9">60</text>
<text x="66.3" y="138">62</text>
<text x="66.4" y="135.4">61</text>
<text x="122.1" y="138">64</text>
<text x="122.2" y="135.4">63</text>
<text x="122.2" y="132.9">33</text>
<text x="128.7" y="136.6">MOT1_IN2</text>
<text x="129.7" y="134.1">SW8</text>
<text x="218.9" y="135.3">RGB5</text>
<text x="249.5" y="137.9">STP4_UART</text>
<text x="285.4" y="135.7">C</text>
<text x="53.3" y="139.2">MOT1_SLP</text>
<text x="66.3" y="143">48</text>
<text x="122.2" y="143">66</text>
<text x="122.2" y="140.5">65</text>
<text x="128.7" y="139.2">STP1_DIR</text>
<text x="128.7" y="141.7">STP1_STEP</text>
<text x="249.9" y="143">STP4_STEP</text>
<text x="250.8" y="140.4">STP4_DIAG</text>
<text x="66.3" y="145.6">73</text>
<text x="122.2" y="148.1">79</text>
<text x="122.2" y="145.6">78</text>
<text x="128.7" y="149.3">STP2_STEP</text>
<text x="128.7" y="146.8">STP2_DIR</text>
<text x="129.7" y="144.2">I2C5_SDA</text>
<text x="251.1" y="148">STP4_DIR</text>
<text x="251.6" y="145.5">STP4_EN</text>
<text x="122.1" y="150.7">80</text>
<text x="122.7" y="155.7">8</text>
<text x="122.7" y="153.2">7</text>
<text x="128.7" y="154.4">INFO</text>
<text x="129.7" y="151.9">STP2_UART</text>
<text x="211.8" y="154.4">USB_DP</text>
<text x="122.7" y="158.3">9</text>
<text x="211.5" y="156.9">USB_DN</text>
<text x="94.8" y="167.3" transform="rotate(-90 94.8 167.3)">10</text>
<text x="97.3" y="167.3" transform="rotate(-90 97.3 167.3)">19</text>
<text x="10.4" y="185.7">D</text>
<text x="285.4" y="185.7">D</text>
<text x="35" y="199.7">1</text>
<text x="85" y="199.7">2</text>
<text x="135" y="199.7">3</text>
<text x="185" y="199.7">4</text>
<text x="235" y="199.7">5</text>
<text x="285" y="199.7">6</text>
</g>
<g font-size="1.8" fill="#008484">
<text x="100.6" y="15.9">+3.3V</text>
<text x="127" y="16.9">Reset_Boot</text>
<text x="133.4" y="23.5">BOOT</text>
<text x="135.1" y="21">RST</text>
<text x="193" y="18.1">Outputs</text>
<text x="194.5" y="22.2">OUT1</text>
<text x="227.3" y="18.1">Motor 1</text>
<text x="228.8" y="22.2">IN1</text>
<text x="262.9" y="18.1">Endstops</text>
<text x="264.4" y="22.2">SW1</text>
<text x="174.5" y="29.8">+24V</text>
<text x="194.5" y="24.8">OUT2</text>
<text x="194.5" y="27.3">OUT3</text>
<text x="228.8" y="24.8">IN2</text>
<text x="228.8" y="27.3">SLEEP</text>
<text x="264.4" y="29.8">SW4</text>
<text x="264.4" y="24.8">SW2</text>
<text x="264.4" y="27.3">SW3</text>
<text x="47.3" y="34.9">+3.3V</text>
<text x="70.4" y="34.9">NRST</text>
<text x="88.3" y="34" transform="rotate(-90 88.3 34)">VBAT</text>
<text x="90.8" y="33.3" transform="rotate(-90 90.8 33.3)">VDD</text>
<text x="93.3" y="33.3" transform="rotate(-90 93.3 33.3)">VDD</text>
<text x="95.9" y="33.3" transform="rotate(-90 95.9 33.3)">VDD</text>
<text x="98.4" y="33.3" transform="rotate(-90 98.4 33.3)">VDD</text>
<text x="101" y="33.3" transform="rotate(-90 101 33.3)">VDD</text>
<text x="103.5" y="34.4" transform="rotate(-90 103.5 34.4)">VDDA</text>
<text x="116.9" y="34.9">PA0</text>
<text x="160" y="34.6">24V_CAN</text>
<text x="227.3" y="34.6">Motor 2</text>
<text x="264.4" y="32.4">SW5</text>
<text x="264.4" y="34.9">SW6</text>
<text x="70.4" y="40">BOOT0</text>
<text x="117" y="40">PA2</text>
<text x="117.2" y="37.5">PA1</text>
<text x="161.5" y="38.7">TX</text>
<text x="161.5" y="41.3">RX</text>
<text x="168.2" y="38.7">24V</text>
<text x="228.8" y="38.7">IN1</text>
<text x="228.8" y="41.3">IN2</text>
<text x="264.4" y="40">SW8</text>
<text x="264.4" y="37.5">SW7</text>
<text x="70.4" y="45.1">VREF+</text>
<text x="116.9" y="45.1">PA4</text>
<text x="117" y="42.5">PA3</text>
<text x="117" y="47.6">PA5</text>
<text x="193" y="43.5">Thermistor 1</text>
<text x="194.5" y="47.6">TH</text>
<text x="228.8" y="43.8">SLEEP</text>
<text x="264.4" y="47.6">SW11</text>
<text x="264.4" y="45.1">SW10</text>
<text x="264.4" y="42.5">SW9</text>
<text x="70.4" y="50.2">PH0</text>
<text x="70.4" y="52.7">PH1</text>
<text x="116.9" y="50.2">PA6</text>
<text x="117.1" y="52.7">PA7</text>
<text x="227.3" y="51.1">Motor 3</text>
<text x="264.4" y="50.2">SW12</text>
<text x="264.4" y="52.7">SW13</text>
<text x="37.9" y="59.2">25MHz</text>
<text x="39.7" y="56.6">Y1</text>
<text x="70.4" y="57.8">PE0</text>
<text x="116.9" y="57.8">PA9</text>
<text x="116.9" y="55.2">PA8</text>
<text x="228.8" y="55.2">IN1</text>
<text x="228.8" y="57.8">IN2</text>
<text x="264.4" y="55.2">SW14</text>
<text x="264.4" y="57.8">SW15</text>
<text x="70.4" y="62.9">PE2</text>
<text x="70.4" y="65.4">PE3</text>
<text x="70.4" y="60.3">PE1</text>
<text x="116.1" y="60.3">PA10</text>
<text x="116.3" y="65.4">PA12</text>
<text x="116.5" y="62.9">PA11</text>
<text x="228.8" y="60.3">SLEEP</text>
<text x="264.4" y="60.3">SW16</text>
<text x="25.4" y="69.2">C3</text>
<text x="25.4" y="71.8">12pF</text>
<text x="39.4" y="69.2">C6</text>
<text x="39.4" y="71.8">12pF</text>
<text x="70.4" y="67.9">PE4</text>
<text x="70.4" y="70.5">PE5</text>
<text x="111.5" y="67.9">PA13(JTMS</text>
<text x="111.7" y="70.5">PA14(JTCK</text>
<text x="189.5" y="70.5">+3.3V</text>
<text x="227.3" y="67.7">Motor 4</text>
<text x="228.8" y="71.8">IN1</text>
<text x="262.9" y="68.9">Stepper 1</text>
<text x="70.4" y="73">PE6</text>
<text x="70.4" y="75.6">PE7</text>
<text x="111.7" y="73">PA15(JTDI)</text>
<text x="200.7" y="76.8">J1</text>
<text x="228.8" y="74.3">IN2</text>
<text x="228.8" y="76.8">SLEEP</text>
<text x="264.4" y="73">UART</text>
<text x="264.4" y="75.6">DIAG</text>
<text x="34.9" y="81.9">GND</text>
<text x="70.4" y="78.1">PE8</text>
<text x="70.4" y="80.6">PE9</text>
<text x="70.4" y="83.2">PE10</text>
<text x="116.9" y="78.1">PB0</text>
<text x="117" y="83.2">PB2</text>
<text x="117.2" y="80.6">PB1</text>
<text x="171.4" y="83.5">D1</text>
<text x="200.7" y="81.9">J2</text>
<text x="200.7" y="79.4">Testpad</text>
<text x="264.4" y="78.1">STEP</text>
<text x="264.4" y="80.6">EN</text>
<text x="264.4" y="83.2">DIR</text>
<text x="70.4" y="85.7">PE11</text>
<text x="70.4" y="88.3">PE12</text>
<text x="109.7" y="88.3">PB4(NJTRST)</text>
<text x="112.1" y="85.7">PB3(JTDO</text>
<text x="171.4" y="86">Blue</text>
<text x="200.7" y="84.5">Testpad</text>
<text x="200.7" y="87">J3</text>
<text x="200.7" y="89.5">Testpad</text>
<text x="227.3" y="85.4">RGB 1</text>
<text x="228.8" y="89.5">DIN</text>
<text x="70.4" y="90.8">PE13</text>
<text x="70.4" y="93.3">PE14</text>
<text x="70.4" y="95.9">PE15</text>
<text x="116.9" y="93.3">PB6</text>
<text x="117" y="90.8">PB5</text>
<text x="117" y="95.9">PB7</text>
<text x="170.2" y="93.3">2.7k</text>
<text x="170.2" y="90.8">R1</text>
<text x="200.7" y="92.1">J4</text>
<text x="200.7" y="94.6">Testpad</text>
<text x="262.9" y="90.5">Stepper 2</text>
<text x="264.4" y="94.6">UART</text>
<text x="70.4" y="101">PD0</text>
<text x="116.9" y="101">PB9</text>
<text x="116.9" y="98.4">PB8</text>
<text x="200.7" y="97.2">J5</text>
<text x="200.7" y="99.7">Testpad</text>
<text x="227.3" y="96.9">RGB 2</text>
<text x="228.8" y="101">DIN</text>
<text x="264.4" y="97.2">DIAG</text>
<text x="264.4" y="99.7">STEP</text>
<text x="70.4" y="103.5">PD1</text>
<text x="70.4" y="106">PD2</text>
<text x="116.1" y="103.5">PB10</text>
<text x="116.5" y="106">PB11</text>
<text x="165.7" y="102.2">GND</text>
<text x="189.8" y="106">GND</text>
<text x="264.4" y="102.2">EN</text>
<text x="264.4" y="104.8">DIR</text>
<text x="70.4" y="108.6">PD3</text>
<text x="70.4" y="111.1">PD4</text>
<text x="70.4" y="113.7">PD5</text>
<text x="116.2" y="113.7">PB14</text>
<text x="116.2" y="111.1">PB13</text>
<text x="116.3" y="108.6">PB12</text>
<text x="197.1" y="108.6">+3.3V</text>
<text x="227.3" y="108.3">RGB 3</text>
<text x="228.8" y="112.4">DIN</text>
<text x="262.9" y="112.1">Stepper 3</text>
<text x="70.4" y="116.2">PD6</text>
<text x="70.4" y="118.7">PD7</text>
<text x="116.2" y="116.2">PB15</text>
<text x="205.5" y="118.7">J6</text>
<text x="227.3" y="119.7">RGB 4</text>
<text x="264.4" y="116.2">UART</text>
<text x="264.4" y="118.7">DIAG</text>
<text x="70.4" y="121.3">PD8</text>
<text x="70.4" y="123.8">PD9</text>
<text x="116.9" y="121.3">PC0</text>
<text x="117.2" y="123.8">PC1</text>
<text x="186.7" y="120">R2</text>
<text x="186.7" y="122.6">15k</text>
<text x="194.3" y="120">R3</text>
<text x="194.3" y="122.6">15k</text>
<text x="203.5" y="121.3">JST-PH</text>
<text x="228.8" y="123.8">DIN</text>
<text x="264.4" y="121.3">STEP</text>
<text x="264.4" y="123.8">EN</text>
<text x="70.4" y="126.4">PD10</text>
<text x="70.4" y="128.9">PD11</text>
<text x="70.4" y="131.4">PD12</text>
<text x="114.9" y="128.9">PC3_C</text>
<text x="115" y="126.4">PC2_C</text>
<text x="116.9" y="131.4">PC4</text>
<text x="227.3" y="131.2">RGB 5</text>
<text x="264.4" y="126.4">DIR</text>
<text x="70.4" y="134">PD13</text>
<text x="70.4" y="136.5">PD14</text>
<text x="116.9" y="136.5">PC6</text>
<text x="117" y="134">PC5</text>
<text x="228.8" y="135.3">DIN</text>
<text x="262.9" y="133.7">Stepper 4</text>
<text x="264.4" y="137.8">UART</text>
<text x="16.8" y="141.6">+3.3V</text>
<text x="70.4" y="139.1">PD15</text>
<text x="116.9" y="141.6">PC8</text>
<text x="117" y="139.1">PC7</text>
<text x="197.5" y="139.1">GND</text>
<text x="264.4" y="140.3">DIAG</text>
<text x="264.4" y="142.9">STEP</text>
<text x="70.4" y="144.1">VCAP</text>
<text x="70.4" y="146.7">VCAP</text>
<text x="116.1" y="146.7">PC10</text>
<text x="116.4" y="149.2">PC11</text>
<text x="116.9" y="144.1">PC9</text>
<text x="175.6" y="149.2">VBUS +24V</text>
<text x="198.4" y="149.2">+3.3V</text>
<text x="204.2" y="149.2">+5V</text>
<text x="235.3" y="146.7">VBUS</text>
<text x="264.4" y="145.4">EN</text>
<text x="264.4" y="148">DIR</text>
<text x="21.6" y="151.8">C1</text>
<text x="21.6" y="154.3">10uF</text>
<text x="31.7" y="151.8">C4</text>
<text x="31.7" y="154.3">10uF</text>
<text x="52.1" y="151.8">C8</text>
<text x="52.1" y="154.3">2.2uF</text>
<text x="62.2" y="151.8">C10</text>
<text x="62.2" y="154.3">2.2uF</text>
<text x="116.2" y="154.3">PC13</text>
<text x="116.3" y="151.8">PC12</text>
<text x="185.4" y="152.7">Power</text>
<text x="222.2" y="150.2">USB</text>
<text x="223.7" y="154.3">DP</text>
<text x="229.1" y="154.3">VBUS</text>
<text x="116.1" y="156.8">PC14</text>
<text x="116.2" y="159.4">PC15</text>
<text x="186.9" y="156.8">24V</text>
<text x="186.9" y="159.4">VBUS</text>
<text x="193.1" y="156.8">3.3V</text>
<text x="194.6" y="159.4">5V</text>
<text x="223.7" y="156.8">DN</text>
<text x="17.1" y="164.5">GND</text>
<text x="47.6" y="165.7">GND</text>
<text x="95.9" y="163.3" transform="rotate(-90 95.9 163.3)">VSS</text>
<text x="98.4" y="163.3" transform="rotate(-90 98.4 163.3)">VSSA</text>
<text x="100.3" y="167">U1</text>
<text x="16.8" y="170.8">+3.3V</text>
<text x="100.3" y="169.5">STM32H723VGTx</text>
<text x="95.9" y="177.2">GND</text>
<text x="111.8" y="175.9">H1</text>
<text x="111.8" y="178.4">Center</text>
<text x="125.7" y="175.9">H2</text>
<text x="125.7" y="178.4">Slot</text>
<text x="134.6" y="175.9">H3</text>
<text x="134.6" y="178.4">Slot</text>
<text x="143.5" y="175.9">H4</text>
<text x="143.5" y="178.4">Slot</text>
<text x="152.4" y="175.9">H5</text>
<text x="152.4" y="178.4">Slot</text>
<text x="161.3" y="175.9">H6</text>
<text x="161.3" y="178.4">Slot</text>
<text x="170.2" y="175.9">H7</text>
<text x="170.2" y="178.4">Slot</text>
<text x="21.6" y="181">C2</text>
<text x="21.6" y="183.5">100nF</text>
<text x="31.7" y="181">C5</text>
<text x="31.7" y="183.5">100nF</text>
<text x="41.9" y="181">C7</text>
<text x="41.9" y="183.5">100nF</text>
<text x="52.1" y="181">C9</text>
<text x="52.1" y="183.5">100nF</text>
<text x="62.2" y="181">C11</text>
<text x="62.2" y="183.5">100nF</text>
<text x="72.4" y="181">C12</text>
<text x="72.4" y="183.5">100nF</text>
<text x="82.5" y="181">C13</text>
<text x="82.5" y="183.5">100nF</text>
<text x="165.7" y="191.1">GND</text>
<text x="17.1" y="193.7">GND</text>
</g>
<g font-size="1.8" fill="#848400">
<text x="127" y="27.3">File: reset_boot.kicad_sch</text>
<text x="193" y="31.1">File: outputs.kicad_sch</text>
<text x="227.3" y="31.1">File: motor.kicad_sch</text>
<text x="160" y="45">File: 24v_can.kicad_sch</text>
<text x="227.3" y="47.6">File: motor.kicad_sch</text>
<text x="193" y="51.4">File: thermistor.kicad_sch</text>
<text x="227.3" y="64.1">File: motor.kicad_sch</text>
<text x="262.9" y="64.1">File: switches.kicad_sch</text>
<text x="227.3" y="80.6">File: motor.kicad_sch</text>
<text x="262.9" y="87">File: steppers.kicad_sch</text>
<text x="227.3" y="93.3">File: rgb.kicad_sch</text>
<text x="227.3" y="104.7">File: rgb.kicad_sch</text>
<text x="262.9" y="108.5">File: steppers.kicad_sch</text>
<text x="227.3" y="116.2">File: rgb.kicad_sch</text>
<text x="227.3" y="127.6">File: rgb.kicad_sch</text>
<text x="262.9" y="130.1">File: steppers.kicad_sch</text>
<text x="227.3" y="139">File: rgb.kicad_sch</text>
<text x="262.9" y="151.7">File: steppers.kicad_sch</text>
<text x="222.2" y="160.6">File: usb.kicad_sch</text>
<text x="185.4" y="163.2">File: regulators.kicad_sch</text>
</g>
</svg>
